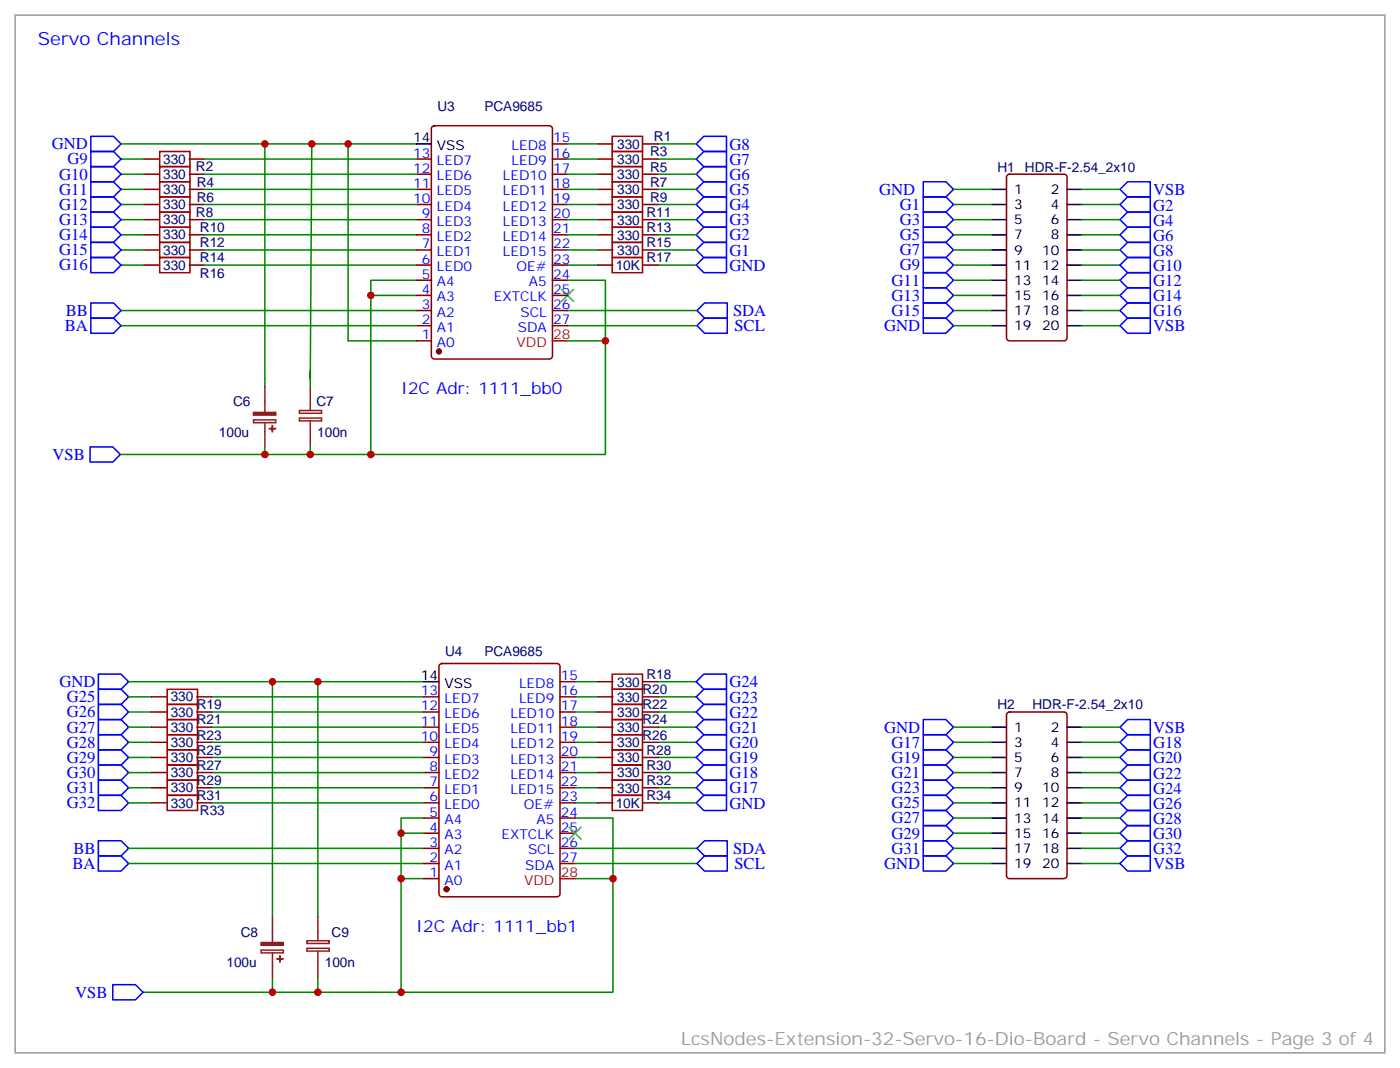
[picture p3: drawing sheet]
<svg xmlns="http://www.w3.org/2000/svg" width="326mm" height="249mm" viewBox="0 0 326 249" stroke-linecap="round" stroke-linejoin="round" font-family="sans-serif">
<g fill="none" stroke="#00f" stroke-width=".35">
<path d="M21.2 31.8h5.3l1.7 1.7-1.7 1.8h-5.3zM21.2 35.3h5.3l1.7 1.7-1.7 1.8h-5.3zM21.2 38.8h5.3l1.7 1.8-1.7 1.7h-5.3zM162.3 33.5l1.7-1.7h5.3v3.5h-5.3zM162.3 37l1.7-1.7h5.3v3.5h-5.3zM164 38.8h5.3v3.5h-5.3l-1.7-1.7zM21.2 42.3h5.3l1.7 1.8-1.7 1.8h-5.3zM21.2 45.9h5.3l1.7 1.7-1.7 1.8h-5.3zM21.2 49.4h5.3l1.7 1.8-1.7 1.7h-5.3zM21.2 52.9h5.3l1.7 1.8-1.7 1.7h-5.3zM21.2 56.4h5.3l1.7 1.8-1.7 1.8h-5.3zM21.2 60h5.3l1.7 1.7-1.7 1.8h-5.3z"/>
<path d="M162.3 44.1l1.7-1.8h5.3v3.6h-5.3zM162.3 47.6l1.7-1.7h5.3v3.5h-5.3zM162.3 51.2l1.7-1.8h5.3v3.5h-5.3zM162.3 54.7l1.7-1.8h5.3v3.5h-5.3zM162.3 58.2l1.7-1.8h5.3v3.6h-5.3zM215.2 56.4h5.3l1.7 1.8-1.7 1.8h-5.3zM215.2 52.9h5.3l1.7 1.8-1.7 1.7h-5.3zM215.2 49.4h5.3l1.7 1.8-1.7 1.7h-5.3zM215.2 45.9h5.3l1.7 1.7-1.7 1.8h-5.3zM215.2 60h5.3l1.7 1.7-1.7 1.8h-5.3zM215.2 42.3h5.3l1.7 1.8-1.7 1.8h-5.3zM261.1 54.7l1.7-1.8h5.3v3.5h-5.3z"/>
<path d="M261.1 47.6l1.7-1.7h5.3v3.5h-5.3zM262.8 56.4h5.3v3.6h-5.3l-1.7-1.8zM262.8 49.4h5.3v3.5h-5.3l-1.7-1.7zM262.8 42.3h5.3v3.6h-5.3l-1.7-1.8zM21.2 74.1h5.3l1.7 1.7-1.7 1.8h-5.3zM21.2 70.6h5.3l1.7 1.7-1.7 1.8h-5.3zM162.3 61.7l1.7-1.7h5.3v3.5h-5.3zM164.2 70.6h5.3v3.5h-5.3l-1.7-1.8zM164.2 74.1h5.3v3.5h-5.3l-1.7-1.8zM215.2 74.1h5.3l1.7 1.7-1.7 1.8h-5.3zM215.2 70.6h5.3l1.7 1.7-1.7 1.8h-5.3zM215.2 67h5.3l1.7 1.8-1.7 1.8h-5.3z"/>
<path d="M215.2 63.5h5.3l1.7 1.8-1.7 1.7h-5.3zM261.1 68.8l1.7-1.8h5.3v3.6h-5.3zM261.1 61.7l1.7-1.7h5.3v3.5h-5.3zM262.8 74.1h5.3v3.5h-5.3l-1.7-1.8zM262.8 70.6h5.3v3.5h-5.3l-1.7-1.8zM262.8 63.5h5.3v3.5h-5.3l-1.7-1.7zM21 104.1h5.3l1.7 1.7-1.7 1.8h-5.3zM22.9 157h5.3l1.8 1.8-1.8 1.7h-5.3zM164 157h5.3v3.5h-5.3l-1.7-1.7zM22.9 178.2h5.3l1.8 1.7-1.8 1.8h-5.3zM22.9 174.6h5.3l1.8 1.8-1.8 1.8h-5.3zM22.9 171.1h5.3l1.8 1.8-1.8 1.7h-5.3z"/>
<path d="M22.9 167.6h5.3l1.8 1.7-1.8 1.8h-5.3zM22.9 164h5.3l1.8 1.8-1.8 1.8h-5.3zM22.9 160.5h5.3l1.8 1.8-1.8 1.7h-5.3zM162.3 179.9l1.7-1.7h5.3v3.5h-5.3zM162.3 176.4l1.7-1.8h5.3v3.6h-5.3zM162.3 172.9l1.7-1.8h5.3v3.5h-5.3zM162.3 169.3l1.7-1.7h5.3v3.5h-5.3zM162.3 165.8l1.7-1.8h5.3v3.6h-5.3zM162.3 162.3l1.7-1.8h5.3v3.5h-5.3zM215.2 178.2h5.3l1.7 1.7-1.7 1.8h-5.3zM215.2 174.6h5.3l1.7 1.8-1.7 1.8h-5.3zM215.2 171.1h5.3l1.7 1.8-1.7 1.7h-5.3z"/>
<path d="M215.2 167.6h5.3l1.7 1.7-1.7 1.8h-5.3zM261.1 179.9l1.7-1.7h5.3v3.5h-5.3zM261.1 176.4l1.7-1.8h5.3v3.6h-5.3zM261.1 172.9l1.7-1.8h5.3v3.5h-5.3zM262.8 167.6h5.3v3.5h-5.3l-1.7-1.8zM22.9 199.3h5.3l1.8 1.8-1.8 1.7h-5.3zM22.9 195.8h5.3l1.8 1.8-1.8 1.7h-5.3zM22.9 185.2h5.3l1.8 1.8-1.8 1.7h-5.3zM22.9 181.7h5.3l1.8 1.7-1.8 1.8h-5.3zM162.3 187l1.7-1.8h5.3v3.5h-5.3zM162.3 183.4l1.7-1.7h5.3v3.5h-5.3zM164.2 199.3h5.3v3.5h-5.3l-1.7-1.7z"/>
<path d="M164.2 195.8h5.3v3.5h-5.3l-1.7-1.7zM215.2 195.8h5.3l1.7 1.8-1.7 1.7h-5.3zM215.2 192.3h5.3l1.7 1.7-1.7 1.8h-5.3zM215.2 188.7h5.3l1.7 1.8-1.7 1.8h-5.3zM215.2 185.2h5.3l1.7 1.8-1.7 1.7h-5.3zM215.2 199.3h5.3l1.7 1.8-1.7 1.7h-5.3zM215.2 181.7h5.3l1.7 1.7-1.7 1.8h-5.3zM261.1 197.6l1.7-1.8h5.3v3.5h-5.3zM261.1 187l1.7-1.8h5.3v3.5h-5.3zM262.8 192.3h5.3v3.5h-5.3l-1.7-1.8zM262.8 188.7h5.3v3.6h-5.3l-1.7-1.8zM262.8 199.3h5.3v3.5h-5.3l-1.7-1.7z"/>
<path d="M262.8 181.7h5.3v3.5h-5.3l-1.7-1.8zM26.3 229.3h5.3l1.7 1.8-1.7 1.7h-5.3z"/>
</g>
<g fill="none" stroke="#008700" stroke-width=".35">
<path d="M28.2 33.5h68.8M28.2 37h5.3M47.6 37h49.4M61.7 33.5v56.5M72.7 33.5l-.4 56.5M81.1 33.5v45.9h15.9M132.3 37h7M132.3 33.5h7M153.5 37h8.8M153.5 33.5h8.8M28.2 58.2h5.3M28.2 54.7h5.3"/>
<path d="M28.2 51.2h5.3M28.2 47.6h5.3M28.2 44.1h5.3M28.2 40.6h5.3M47.6 58.2h49.4M47.6 54.7h49.4M47.6 51.2h49.4M47.6 47.6h49.4M47.6 44.1h49.4M47.6 40.6h49.4M132.3 58.2h7M132.3 54.7h7"/>
<path d="M132.3 51.2h7M132.3 47.6h7M132.3 44.1h7M132.3 40.6h7M153.5 58.2h8.8M153.5 54.7h8.8M153.5 51.2h8.8M153.5 47.6h8.8M153.5 44.1h8.8M153.5 40.6h8.8M222.2 58.2h8.9M222.2 54.7h8.9"/>
<path d="M222.2 51.2h8.9M222.2 47.6h8.9M222.2 44.1h8.9M252.2 58.2h8.9M252.2 54.7h8.9M252.2 51.2h8.9M252.2 47.6h8.9M252.2 44.1h8.9M28.2 75.8h68.8M28.2 61.7h5.3M28.2 72.3h68.8M47.6 61.7h49.4"/>
<path d="M97 65.3h-10.6v3.5M97 68.8h-10.6v37M132.3 65.3h8.8v14.1M132.3 79.4h8.8v26.4h-112.9M132.3 61.7h7M132.3 75.8h30M132.3 72.3h30M153.5 61.7h8.8M222.2 61.7h8.9M222.2 75.8h8.9M222.2 72.3h8.9M222.2 65.3h8.9"/>
<path d="M222.2 68.8h8.9M252.2 61.7h8.9M252.2 75.8h8.9M252.2 72.3h8.9M252.2 65.3h8.9M252.2 68.8h8.9M61.7 104.1v1.7M72.3 104.1v1.7M30 158.8h68.8M63.5 158.8v54.6M74.1 158.8v54.6M134.1 158.8h5.2"/>
<path d="M153.5 158.8h8.8M30 179.9h5.3M30 176.4h5.3M30 172.9h5.3M30 169.3h5.3M30 165.8h5.3M30 162.3h5.3M49.4 179.9h49.4M49.4 176.4h49.4M49.4 172.9h49.4M49.4 169.3h49.4M49.4 165.8h49.4"/>
<path d="M49.4 162.3h49.4M134.1 179.9h5.2M134.1 176.4h5.2M134.1 172.9h5.2M134.1 169.3h5.2M134.1 165.8h5.2M134.1 162.3h5.2M153.5 179.9h8.8M153.5 176.4h8.8M153.5 172.9h8.8M153.5 169.3h8.8M153.5 165.8h8.8"/>
<path d="M153.5 162.3h8.8M222.2 179.9h8.9M222.2 176.4h8.9M222.2 172.9h8.9M222.2 169.3h8.9M252.2 179.9h8.9M252.2 176.4h8.9M252.2 172.9h8.9M252.2 169.3h8.9M30 187h5.3M30 183.4h5.3M30 197.6h68.8"/>
<path d="M49.4 187h49.4M49.4 183.4h49.4M98.8 194h-5.3v10.6M98.8 190.5h-5.3v3.5M134.1 190.5h8.8v14.1M134.1 187h5.2M134.1 183.4h5.2M134.1 197.6h28.2M153.5 187h8.8M153.5 183.4h8.8M222.2 187h8.9M222.2 183.4h8.9"/>
<path d="M222.2 197.6h8.9M222.2 190.5h8.9M222.2 194h8.9M252.2 187h8.9M252.2 183.4h8.9M252.2 197.6h8.9M252.2 190.5h8.9M252.2 194h8.9M30 201.1h68.8M98.8 204.6h-5.3v26.5M134.1 204.6h8.8v26.5h-49.4M134.1 201.1h28.2"/>
<path d="M222.2 201.1h8.9M252.2 201.1h8.9M33.5 231.1h60M63.5 227.5v3.6M74.1 227.5v3.6"/>
</g>
<g fill="none" stroke="#a10000" stroke-width=".35">
<path d="M37.2 38.8h7.1v3.5h-7.1zM37.2 35.3h7.1v3.5h-7.1zM142.7 38.8h7.1v3.5h-7.1zM142.7 35.3h7.1v3.5h-7.1zM142.7 31.8h7.1v3.5h-7.1zM37.2 56.4h7.1v3.6h-7.1zM37.2 52.9h7.1v3.5h-7.1zM37.2 49.4h7.1v3.5h-7.1zM37.2 45.9h7.1v3.5h-7.1zM37.2 42.3h7.1v3.6h-7.1zM37.2 60h7.1v3.5h-7.1zM142.7 60h7.1v3.5h-7.1z"/>
<path d="M142.7 56.4h7.1v3.6h-7.1zM142.7 52.9h7.1v3.5h-7.1zM142.7 49.4h7.1v3.5h-7.1zM142.7 45.9h7.1v3.5h-7.1zM142.7 42.3h7.1v3.6h-7.1zM142.7 157h7.1v3.5h-7.1zM39 160.5h7v3.5h-7zM39 164h7v3.6h-7zM39 167.6h7v3.5h-7zM39 171.1h7v3.5h-7zM39 174.6h7v3.6h-7zM39 178.2h7v3.5h-7z"/>
<path d="M142.7 160.5h7.1v3.5h-7.1zM142.7 164h7.1v3.6h-7.1zM142.7 167.6h7.1v3.5h-7.1zM142.7 171.1h7.1v3.5h-7.1zM142.7 174.6h7.1v3.6h-7.1zM142.7 178.2h7.1v3.5h-7.1zM39 185.2h7v3.5h-7zM39 181.7h7v3.5h-7zM142.7 185.2h7.1v3.5h-7.1zM142.7 181.7h7.1v3.5h-7.1z"/>
</g>
<g fill="none" stroke="#870000" stroke-width=".35">
<path d="M33.5 37h3.5M44.1 37h3.5M97 37h3.5M100.8 29.5l.4-.2h26.9a.71 .71 0 0 1 .7 .7v52.9a.76 .76 0 0 1-.7 .7h-26.9a.76 .76 0 0 1-.7-.7v-52.9zM128.8 37h3.5M128.8 33.5h3.5M139.3 37h3.6M139.3 33.5h3.6M149.9 37h3.6M149.9 33.5h3.6M33.5 58.2h3.5M33.5 54.7h3.5"/>
<path d="M33.5 51.2h3.5M33.5 47.6h3.5M33.5 44.1h3.5M33.5 40.6h3.5M44.1 58.2h3.5M44.1 54.7h3.5M44.1 51.2h3.5M44.1 47.6h3.5M44.1 44.1h3.5M44.1 40.6h3.5M97 58.2h3.5M97 54.7h3.5"/>
<path d="M97 51.2h3.5M97 47.6h3.5M97 44.1h3.5M97 40.6h3.5M128.8 58.2h3.5M128.8 54.7h3.5M128.8 51.2h3.5M128.8 47.6h3.5M128.8 44.1h3.5M128.8 40.6h3.5M139.3 58.2h3.6M139.3 54.7h3.6"/>
<path d="M139.3 51.2h3.6M139.3 47.6h3.6M139.3 44.1h3.6M139.3 40.6h3.6M149.9 58.2h3.6M149.9 54.7h3.6M149.9 51.2h3.6M149.9 47.6h3.6M149.9 44.1h3.6M149.9 40.6h3.6M234.8 40.8l.5-.2h12.7a.71 .71 0 0 1 .7 .7v37.4a.76 .76 0 0 1-.7 .7h-12.7a.76 .76 0 0 1-.7-.7v-37.4zM33.5 61.7h3.5"/>
<path d="M44.1 61.7h3.5M97 61.7h3.5M97 79.4h3.5M97 75.8h3.5M97 72.3h3.5M97 68.8h3.5M97 65.3h3.5M128.8 61.7h3.5M128.8 75.8h3.5M128.8 72.3h3.5M128.8 68.8h3.5M128.8 65.3h3.5"/>
<path d="M139.3 61.7h3.6M149.9 61.7h3.6M102.5 154.7l.5-.2h26.8a.71 .71 0 0 1 .7 .7v52.9a.76 .76 0 0 1-.7 .7h-26.8a.76 .76 0 0 1-.7-.7v-52.9zM130.5 158.8h3.6M139.3 158.8h3.6M149.9 158.8h3.6M35.3 179.9h3.5M35.3 176.4h3.5M35.3 172.9h3.5M35.3 169.3h3.5M35.3 165.8h3.5M35.3 162.3h3.5"/>
<path d="M45.9 179.9h3.5M45.9 176.4h3.5M45.9 172.9h3.5M45.9 169.3h3.5M45.9 165.8h3.5M45.9 162.3h3.5M98.8 179.9h3.5M98.8 176.4h3.5M98.8 172.9h3.5M98.8 169.3h3.5M98.8 165.8h3.5M98.8 162.3h3.5"/>
<path d="M130.5 179.9h3.6M130.5 176.4h3.6M130.5 172.9h3.6M130.5 169.3h3.6M130.5 165.8h3.6M130.5 162.3h3.6M139.3 179.9h3.6M139.3 176.4h3.6M139.3 172.9h3.6M139.3 169.3h3.6M139.3 165.8h3.6M139.3 162.3h3.6"/>
<path d="M149.9 179.9h3.6M149.9 176.4h3.6M149.9 172.9h3.6M149.9 169.3h3.6M149.9 165.8h3.6M149.9 162.3h3.6M234.8 166l.5-.2h12.7a.71 .71 0 0 1 .7 .7v37.4a.76 .76 0 0 1-.7 .7h-12.7a.76 .76 0 0 1-.7-.7v-37.4zM35.3 187h3.5M35.3 183.4h3.5M45.9 187h3.5M45.9 183.4h3.5M98.8 187h3.5"/>
<path d="M98.8 197.6h3.5M98.8 194h3.5M98.8 190.5h3.5M98.8 183.4h3.5M130.5 187h3.6M130.5 197.6h3.6M130.5 194h3.6M130.5 190.5h3.6M130.5 183.4h3.6M139.3 187h3.6M139.3 183.4h3.6M149.9 187h3.6"/>
<path d="M149.9 183.4h3.6M98.8 204.6h3.5M98.8 201.1h3.5M130.5 201.1h3.6"/>
</g>
<path d="M130.9 67.4l2.8 2.8M133.7 67.4l-2.8 2.8M132.6 192.6l2.9 2.8M135.5 192.6l-2.9 2.8" fill="none" stroke="#3c3" stroke-width=".35"/>
<g fill="none" stroke="#8c2424" stroke-width=".35">
<path d="M59.1 97.8h5.2v.6h-5.2zM61.7 90v6M61.7 98.4v5.7M69.8 97.4h5.2v.6h-5.2zM69.8 95.6h5.2v.6h-5.2zM72.3 90v5.6M72.3 98.1v6M63.5 213.4v6M71.5 219.1h5.2v.6h-5.2zM74.1 213.4v5.7M60.9 221.3h5.1v.6h-5.1zM63.5 221.9v5.6"/>
<path d="M71.5 220.8h5.2v.7h-5.2zM74.1 221.5v6"/>
</g>
<g fill="#870000" stroke="#870000" stroke-width=".35">
<circle cx="102.3" cy="81.8" r=".53"/>
<circle cx="104.1" cy="207.1" r=".53"/>
</g>
<g fill="none" stroke="#000" stroke-width=".35">
<path d="M97 33.5h3.5M231.1 44.1h3.5M231.1 47.6h3.5M231.1 51.2h3.5M231.1 54.7h3.5M231.1 58.2h3.5M248.7 44.1h3.5M248.7 47.6h3.5M248.7 51.2h3.5M248.7 54.7h3.5M248.7 58.2h3.5M231.1 61.7h3.5"/>
<path d="M231.1 65.3h3.5M231.1 68.8h3.5M231.1 72.3h3.5M231.1 75.8h3.5M248.7 61.7h3.5M248.7 65.3h3.5M248.7 68.8h3.5M248.7 72.3h3.5M248.7 75.8h3.5M98.8 158.8h3.5M231.1 169.3h3.5M231.1 172.9h3.5"/>
<path d="M231.1 176.4h3.5M231.1 179.9h3.5M248.7 169.3h3.5M248.7 172.9h3.5M248.7 176.4h3.5M248.7 179.9h3.5M231.1 183.4h3.5M231.1 187h3.5M231.1 190.5h3.5M231.1 194h3.5M231.1 197.6h3.5M248.7 183.4h3.5"/>
<path d="M248.7 187h3.5M248.7 190.5h3.5M248.7 194h3.5M248.7 197.6h3.5M231.1 201.1h3.5M248.7 201.1h3.5"/>
</g>
<path d="M128.8 79.4h3.5M130.5 204.6h3.6" fill="none" stroke="#f00" stroke-width=".35"/>
<path d="M3.5 3.5h319.3v241.7h-319.3z" fill="none" stroke="#999" stroke-width=".35"/>
<g fill="#8c2424" stroke="#8c2424" stroke-width=".35">
<path d="M59.1 96h5.2v.7h-5.2z"/>
<path d="M62.8 99.8h1.4z"/>
<path d="M63.5 99.1v1.4z"/>
<path d="M60.9 219.5h5.1v.6h-5.1z"/>
<path d="M64.6 223.3h1.4z"/>
<path d="M65.2 222.6l.1 1.4z"/>
</g>
<g fill="#c00">
<circle cx="142.9" cy="204.6" r=".88"/>
<circle cx="141.1" cy="79.4" r=".88"/>
<circle cx="81.1" cy="33.5" r=".88"/>
<circle cx="93.5" cy="194" r=".88"/>
<circle cx="63.5" cy="158.7" r=".88"/>
<circle cx="74.1" cy="158.7" r=".88"/>
<circle cx="86.4" cy="68.8" r=".88"/>
<circle cx="93.5" cy="204.6" r=".88"/>
<circle cx="86.4" cy="105.8" r=".88"/>
<circle cx="72.7" cy="33.5" r=".88"/>
<circle cx="61.7" cy="33.5" r=".88"/>
<circle cx="93.5" cy="231.1" r=".88"/>
<circle cx="63.5" cy="231.1" r=".88"/>
<circle cx="61.7" cy="105.8" r=".88"/>
<circle cx="72.3" cy="105.8" r=".88"/>
<circle cx="74.1" cy="231.1" r=".88"/>
</g>
<text font-size="4.2" fill="#00f" x="8.8" y="10.6">Servo Channels</text>
<text font-size="4.2" fill="#999" x="158.7" y="243.4">LcsNodes-Extension-32-Servo-16-Dio-Board - Servo Channels - Page 3 of 4</text>
<g font-size="3.9" fill="#00f">
<text x="12.1" y="34.8">GND</text>
<text x="170" y="34.8">G8</text>
<text x="13.8" y="41.8">G10</text>
<text x="15.7" y="38.3">G9</text>
<text x="170" y="38.4">G7</text>
<text x="170" y="41.9">G6</text>
<text x="13.8" y="45.4">G11</text>
<text x="170" y="45.4">G5</text>
<text x="204.9" y="45.5">GND</text>
<text x="268.8" y="45.4">VSB</text>
<text x="13.8" y="48.9">G12</text>
<text x="13.8" y="52.4">G13</text>
<text x="170" y="48.9">G4</text>
<text x="170" y="52.5">G3</text>
<text x="209.8" y="52.4">G3</text>
<text x="209.8" y="48.9">G1</text>
<text x="268.8" y="52.6">G4</text>
<text x="268.8" y="49">G2</text>
<text x="13.8" y="55.9">G14</text>
<text x="13.8" y="59.5">G15</text>
<text x="170" y="56">G2</text>
<text x="170" y="59.5">G1</text>
<text x="209.8" y="59.5">G7</text>
<text x="209.8" y="55.9">G5</text>
<text x="268.8" y="59.6">G8</text>
<text x="268.8" y="56.1">G6</text>
<text x="13.8" y="63">G16</text>
<text x="170" y="63">GND</text>
<text x="209.8" y="63">G9</text>
<text x="268.8" y="63.1">G10</text>
<text x="207.8" y="70">G13</text>
<text x="207.8" y="66.5">G11</text>
<text x="268.8" y="70.1">G14</text>
<text x="268.8" y="66.6">G12</text>
<text x="15.1" y="77.1">BA</text>
<text x="15.3" y="73.6">BB</text>
<text x="170.9" y="73.6">SDA</text>
<text x="171.2" y="77.1">SCL</text>
<text x="206.1" y="77.1">GND</text>
<text x="207.8" y="73.6">G15</text>
<text x="268.8" y="77.2">VSB</text>
<text x="268.8" y="73.6">G16</text>
<text x="93.5" y="91.7">I2C Adr: 1111_bb0</text>
<text x="12.2" y="107.1">VSB</text>
<text x="13.8" y="160">GND</text>
<text x="170" y="160.1">G24</text>
<text x="15.6" y="167.1">G26</text>
<text x="15.6" y="163.5">G25</text>
<text x="170" y="167.1">G22</text>
<text x="170" y="163.6">G23</text>
<text x="15.6" y="170.6">G27</text>
<text x="170" y="170.7">G21</text>
<text x="206.1" y="170.6">GND</text>
<text x="268.8" y="170.7">VSB</text>
<text x="15.6" y="177.6">G29</text>
<text x="15.6" y="174.1">G28</text>
<text x="170" y="177.7">G19</text>
<text x="170" y="174.1">G20</text>
<text x="207.8" y="177.6">G19</text>
<text x="207.8" y="174.1">G17</text>
<text x="268.8" y="177.8">G20</text>
<text x="268.8" y="174.3">G18</text>
<text x="15.6" y="184.7">G31</text>
<text x="15.6" y="181.2">G30</text>
<text x="170" y="184.7">G17</text>
<text x="170" y="181.2">G18</text>
<text x="207.8" y="181.2">G21</text>
<text x="207.8" y="184.7">G23</text>
<text x="268.8" y="181.3">G22</text>
<text x="268.8" y="184.8">G24</text>
<text x="15.6" y="188.2">G32</text>
<text x="170" y="188.3">GND</text>
<text x="207.8" y="191.7">G27</text>
<text x="207.8" y="188.2">G25</text>
<text x="268.8" y="191.8">G28</text>
<text x="268.8" y="188.4">G26</text>
<text x="207.8" y="195.3">G29</text>
<text x="268.8" y="195.3">G30</text>
<text x="16.9" y="202.3">BA</text>
<text x="17.1" y="198.8">BB</text>
<text x="170.9" y="198.8">SDA</text>
<text x="171.2" y="202.3">SCL</text>
<text x="206.1" y="202.3">GND</text>
<text x="207.8" y="198.8">G31</text>
<text x="268.8" y="198.9">G32</text>
<text x="268.8" y="202.4">VSB</text>
<text x="97" y="217">I2C Adr: 1111_bb1</text>
<text x="17.5" y="232.3">VSB</text>
</g>
<g font-size="3.2" fill="#000080">
<text x="102" y="25.8">U3</text>
<text x="112.9" y="25.8">PCA9685</text>
<text x="143.9" y="34.7">330</text>
<text x="152.4" y="32.9">R1</text>
<text x="38" y="41.6">330</text>
<text x="38" y="38.1">330</text>
<text x="45.7" y="39.9">R2</text>
<text x="143.9" y="41.7">330</text>
<text x="143.9" y="38.2">330</text>
<text x="151.5" y="39.9">R5</text>
<text x="151.5" y="36.4">R3</text>
<text x="232.5" y="39.9">H1</text>
<text x="238.9" y="39.9">HDR-F-2.54_2x10</text>
<text x="38" y="45.2">330</text>
<text x="45.9" y="47">R6</text>
<text x="45.9" y="43.5">R4</text>
<text x="143.9" y="45.2">330</text>
<text x="151.5" y="47">R9</text>
<text x="151.5" y="43.5">R7</text>
<text x="38" y="52.2">330</text>
<text x="38" y="48.7">330</text>
<text x="45.7" y="50.5">R8</text>
<text x="143.9" y="52.3">330</text>
<text x="143.9" y="48.8">330</text>
<text x="150.7" y="50.5">R11</text>
<text x="38" y="59.3">330</text>
<text x="38" y="55.8">330</text>
<text x="46.6" y="57.6">R12</text>
<text x="46.6" y="54">R10</text>
<text x="143.9" y="59.3">330</text>
<text x="143.9" y="55.8">330</text>
<text x="150.7" y="57.6">R15</text>
<text x="150.7" y="54.1">R13</text>
<text x="38" y="62.8">330</text>
<text x="46.6" y="61.1">R14</text>
<text x="46.6" y="64.6">R16</text>
<text x="143.5" y="62.9">10K</text>
<text x="150.7" y="61.1">R17</text>
<text x="54.3" y="94.6">C6</text>
<text x="73.7" y="94.6">C7</text>
<text x="51" y="101.7">100u</text>
<text x="73.9" y="101.7">100n</text>
<text x="103.7" y="152.8">U4</text>
<text x="112.9" y="152.8">PCA9685</text>
<text x="143.9" y="159.9">330</text>
<text x="149.7" y="161.7">R20</text>
<text x="150.7" y="158.1">R18</text>
<text x="39.8" y="163.4">330</text>
<text x="39.8" y="166.9">330</text>
<text x="45.8" y="165.2">R19</text>
<text x="143.9" y="163.4">330</text>
<text x="143.9" y="166.9">330</text>
<text x="149.7" y="165.2">R22</text>
<text x="232.5" y="165.2">H2</text>
<text x="240.6" y="165.2">HDR-F-2.54_2x10</text>
<text x="39.8" y="170.4">330</text>
<text x="39.8" y="173.9">330</text>
<text x="45.8" y="168.7">R21</text>
<text x="45.8" y="172.2">R23</text>
<text x="143.9" y="170.5">330</text>
<text x="149.7" y="168.7">R24</text>
<text x="149.7" y="172.2">R26</text>
<text x="39.8" y="177.5">330</text>
<text x="45.8" y="175.8">R25</text>
<text x="45.8" y="179.3">R27</text>
<text x="143.9" y="174">330</text>
<text x="143.9" y="177.5">330</text>
<text x="150.7" y="175.8">R28</text>
<text x="150.7" y="179.3">R30</text>
<text x="39.8" y="181">330</text>
<text x="39.8" y="184.5">330</text>
<text x="45.8" y="182.8">R29</text>
<text x="143.9" y="181.1">330</text>
<text x="143.9" y="184.6">330</text>
<text x="150.7" y="182.8">R32</text>
<text x="39.8" y="188.2">330</text>
<text x="45.8" y="186.3">R31</text>
<text x="46.6" y="189.9">R33</text>
<text x="143.5" y="188.1">10K</text>
<text x="150.7" y="186.3">R34</text>
<text x="56.1" y="218.1">C8</text>
<text x="77.3" y="218.1">C9</text>
<text x="52.8" y="225.1">100u</text>
<text x="75.7" y="225.1">100n</text>
</g>
<g font-size="3.2">
<text x="96.3" y="33.2">14</text>
<text x="101.8" y="34.9">VSS</text>
<text x="236.4" y="45.2">1</text>
<text x="244.9" y="45.2">2</text>
<text x="236.4" y="48.7">3</text>
<text x="236.4" y="52.2">5</text>
<text x="244.9" y="48.7">4</text>
<text x="244.9" y="52.2">6</text>
<text x="236.4" y="55.7">7</text>
<text x="236.4" y="59.3">9</text>
<text x="242.9" y="59.3">10</text>
<text x="244.9" y="55.7">8</text>
<text x="236.4" y="62.8">11</text>
<text x="242.9" y="62.8">12</text>
<text x="236.4" y="66.3">13</text>
<text x="236.4" y="69.8">15</text>
<text x="242.9" y="66.3">14</text>
<text x="242.9" y="69.8">16</text>
<text x="236.4" y="73.4">17</text>
<text x="236.4" y="76.9">19</text>
<text x="242.9" y="73.4">18</text>
<text x="242.9" y="76.9">20</text>
<text x="98.1" y="158.4">14</text>
<text x="103.6" y="160.2">VSS</text>
<text x="236.4" y="170.4">1</text>
<text x="236.4" y="173.9">3</text>
<text x="244.9" y="170.4">2</text>
<text x="244.9" y="173.9">4</text>
<text x="236.4" y="177.4">5</text>
<text x="244.9" y="177.4">6</text>
<text x="236.4" y="181">7</text>
<text x="236.4" y="184.5">9</text>
<text x="242.9" y="184.5">10</text>
<text x="244.9" y="181">8</text>
<text x="236.4" y="188">11</text>
<text x="236.4" y="191.6">13</text>
<text x="242.9" y="188">12</text>
<text x="242.9" y="191.6">14</text>
<text x="236.4" y="195.1">15</text>
<text x="242.9" y="195.1">16</text>
<text x="236.4" y="198.6">17</text>
<text x="236.4" y="202.1">19</text>
<text x="242.9" y="198.6">18</text>
<text x="242.9" y="202.1">20</text>
</g>
<g font-size="3.2" fill="#00f">
<text x="119.2" y="34.9">LED8</text>
<text x="128.9" y="33.2">15</text>
<text x="96.3" y="40.2">12</text>
<text x="96.3" y="36.7">13</text>
<text x="101.8" y="42">LED6</text>
<text x="101.8" y="38.5">LED7</text>
<text x="117.2" y="42">LED10</text>
<text x="119.2" y="38.5">LED9</text>
<text x="128.9" y="36.7">16</text>
<text x="128.9" y="40.2">17</text>
<text x="96.3" y="47.3">10</text>
<text x="96.3" y="43.7">11</text>
<text x="101.8" y="45.5">LED5</text>
<text x="117.2" y="45.5">LED11</text>
<text x="128.9" y="43.7">18</text>
<text x="128.9" y="47.3">19</text>
<text x="98.4" y="50.8">9</text>
<text x="101.8" y="52.6">LED3</text>
<text x="101.8" y="49">LED4</text>
<text x="117.2" y="49">LED12</text>
<text x="117.2" y="52.6">LED13</text>
<text x="128.9" y="50.8">20</text>
<text x="98.4" y="57.9">7</text>
<text x="98.4" y="54.3">8</text>
<text x="101.8" y="59.6">LED1</text>
<text x="101.8" y="56.1">LED2</text>
<text x="117.2" y="56.1">LED14</text>
<text x="117.2" y="59.6">LED15</text>
<text x="128.9" y="54.3">21</text>
<text x="128.9" y="57.9">22</text>
<text x="98.4" y="64.9">5</text>
<text x="98.4" y="61.4">6</text>
<text x="101.8" y="63.1">LED0</text>
<text x="120.4" y="63.1">OE#</text>
<text x="128.9" y="61.4">23</text>
<text x="128.9" y="64.9">24</text>
<text x="98.4" y="72">3</text>
<text x="98.4" y="68.4">4</text>
<text x="101.8" y="70.2">A3</text>
<text x="101.8" y="66.7">A4</text>
<text x="115.1" y="70.2">EXTCLK</text>
<text x="123.3" y="66.7">A5</text>
<text x="128.9" y="68.4">25</text>
<text x="128.9" y="72">26</text>
<text x="98.4" y="75.5">2</text>
<text x="101.8" y="77.3">A1</text>
<text x="101.8" y="73.7">A2</text>
<text x="120.7" y="77.3">SDA</text>
<text x="121.3" y="73.7">SCL</text>
<text x="128.9" y="75.5">27</text>
<text x="98.4" y="79">1</text>
<text x="101.8" y="80.8">A0</text>
<text x="98.1" y="161.9">13</text>
<text x="121" y="160.2">LED8</text>
<text x="130.7" y="158.4">15</text>
<text x="130.7" y="161.9">16</text>
<text x="98.1" y="165.5">12</text>
<text x="103.6" y="167.2">LED6</text>
<text x="103.6" y="163.7">LED7</text>
<text x="119" y="167.2">LED10</text>
<text x="121" y="163.7">LED9</text>
<text x="130.7" y="165.5">17</text>
<text x="98.1" y="172.5">10</text>
<text x="98.1" y="169">11</text>
<text x="103.6" y="170.7">LED5</text>
<text x="119" y="170.7">LED11</text>
<text x="130.7" y="169">18</text>
<text x="130.7" y="172.5">19</text>
<text x="100.1" y="179.6">8</text>
<text x="100.1" y="176">9</text>
<text x="103.6" y="177.8">LED3</text>
<text x="103.6" y="174.3">LED4</text>
<text x="119" y="174.3">LED12</text>
<text x="119" y="177.8">LED13</text>
<text x="130.7" y="176">20</text>
<text x="130.7" y="179.6">21</text>
<text x="100.1" y="183.1">7</text>
<text x="103.6" y="184.9">LED1</text>
<text x="103.6" y="181.3">LED2</text>
<text x="119" y="181.3">LED14</text>
<text x="119" y="184.9">LED15</text>
<text x="130.7" y="183.1">22</text>
<text x="100.1" y="190.1">5</text>
<text x="100.1" y="186.6">6</text>
<text x="103.6" y="191.9">A4</text>
<text x="103.6" y="188.4">LED0</text>
<text x="122.1" y="188.4">OE#</text>
<text x="125" y="191.9">A5</text>
<text x="130.7" y="186.6">23</text>
<text x="130.7" y="190.1">24</text>
<text x="100.1" y="197.2">3</text>
<text x="100.1" y="193.7">4</text>
<text x="103.6" y="195.4">A3</text>
<text x="116.9" y="195.4">EXTCLK</text>
<text x="130.7" y="193.7">25</text>
<text x="130.7" y="197.2">26</text>
<text x="100.1" y="200.7">2</text>
<text x="103.6" y="202.5">A1</text>
<text x="103.6" y="199">A2</text>
<text x="122.4" y="202.5">SDA</text>
<text x="123.1" y="199">SCL</text>
<text x="130.7" y="200.7">27</text>
<text x="100.1" y="204.3">1</text>
<text x="103.6" y="206">A0</text>
</g>
<g font-size="3.2" fill="#f00">
<text x="120.4" y="80.8">VDD</text>
<text x="128.9" y="79">28</text>
<text x="122.2" y="206">VDD</text>
<text x="130.7" y="204.3">28</text>
</g>
</svg>
